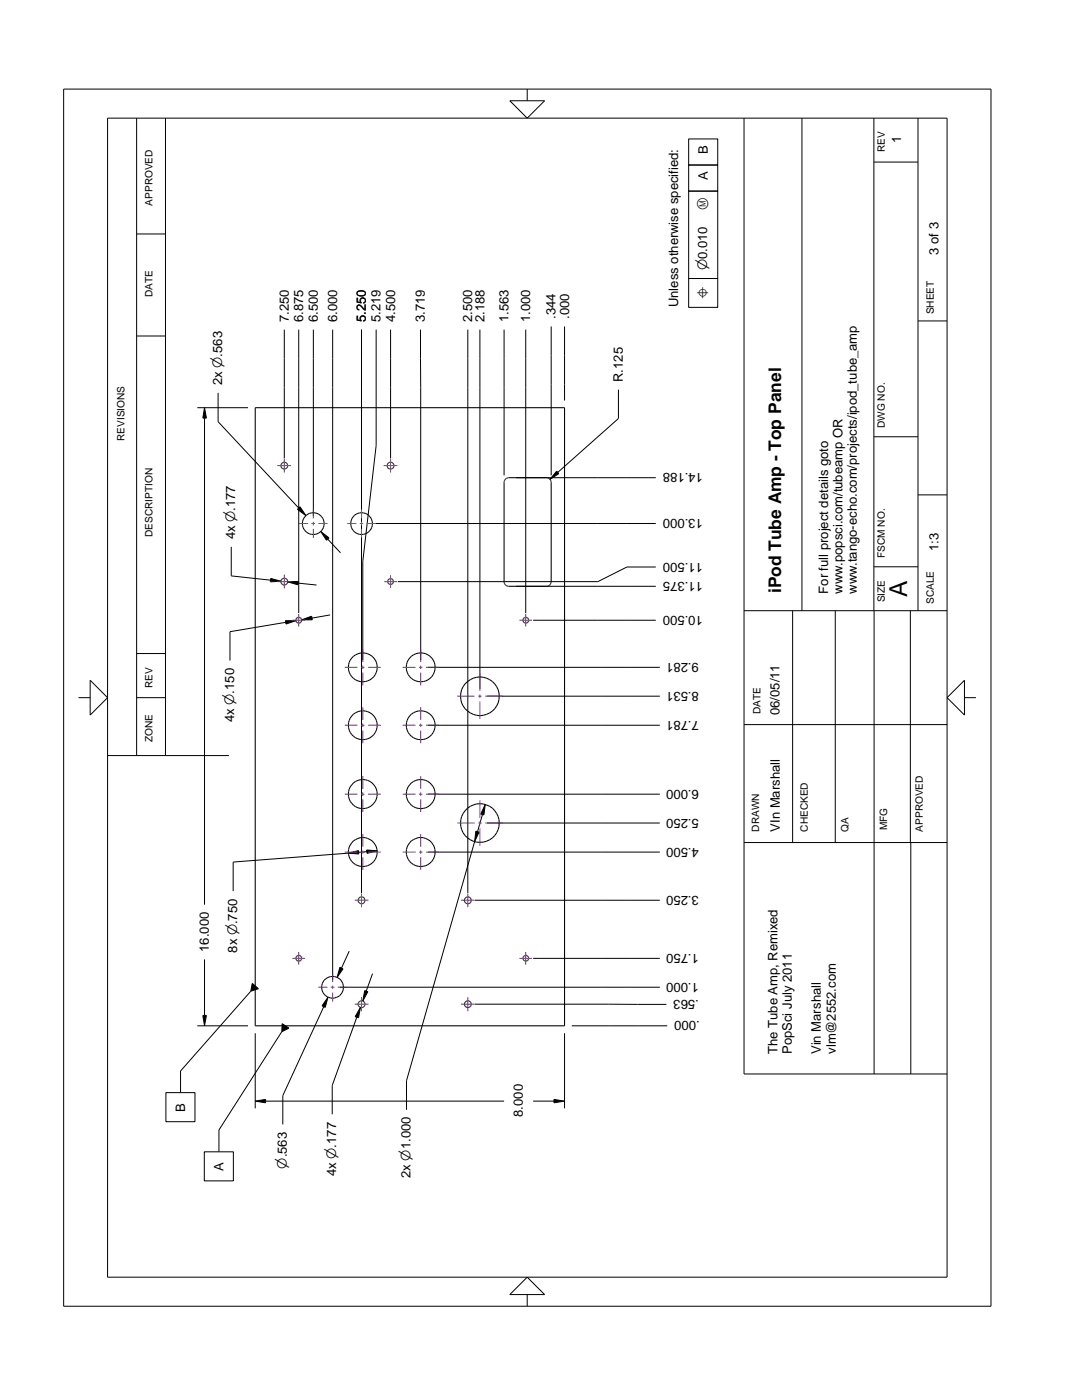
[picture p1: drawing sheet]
<svg xmlns="http://www.w3.org/2000/svg" width="216mm" height="279mm" viewBox="0 0 216 279" stroke-linecap="round" stroke-linejoin="round" font-family="sans-serif">
<g fill="none" stroke="#000" stroke-width=".21">
<path d="M50.9 81.4h61.7v123.3h-61.7zM100.7 95.8h.1M100.8 95.7l-.2 .4v20.2l.5 .6M100.8 95.7h.1M101 95.5h.1M109.5 95.5l-.3-.2h-7.8l-.6 .4M109.5 95.5h.1M109.5 95.5l.2 .2M109.6 95.5h.1M109.7 95.7h.1M109.8 95.7l.2 .4-.1 20.3-.3 .4-.3 .2-8.2-.1M109.8 95.8h.1"/>
<path d="M100.7 116.4v.1M101.1 116.9h.1M109.4 116.9h.1M109.9 116.5h.1"/>
<circle cx="56.7" cy="92.9" r=".69"/>
<circle cx="77.9" cy="92.9" r=".69"/>
<circle cx="56.7" cy="116.1" r=".68"/>
<circle cx="62.5" cy="104.5" r="2.17"/>
<circle cx="72.1" cy="104.5" r="2.16"/>
<circle cx="77.9" cy="116.1" r=".58"/>
<circle cx="59.6" cy="123.8" r=".58"/>
<circle cx="72.4" cy="133.2" r="2.88"/>
<circle cx="83.9" cy="133.2" r="2.88"/>
<circle cx="95.7" cy="138.9" r="3.9"/>
<circle cx="104.9" cy="123.8" r=".58"/>
<circle cx="72.4" cy="158.5" r="2.9"/>
<circle cx="72.4" cy="144.7" r="2.88"/>
<circle cx="83.9" cy="144.7" r="2.88"/>
<circle cx="83.9" cy="158.5" r="2.9"/>
<circle cx="72.2" cy="179.7" r=".69"/>
<circle cx="72.4" cy="170" r="2.9"/>
<circle cx="83.9" cy="170" r="2.9"/>
<circle cx="93.3" cy="179.7" r=".68"/>
<circle cx="95.8" cy="164.3" r="3.9"/>
<circle cx="59.6" cy="191.2" r=".58"/>
<circle cx="66.4" cy="197" r="2.18"/>
<circle cx="104.9" cy="191.2" r=".58"/>
<circle cx="72.1" cy="200.4" r=".69"/>
<circle cx="93.3" cy="200.4" r=".69"/>
</g>
<g fill="none" stroke="#000" stroke-width=".2">
<path d="M12.7 17.8h185v242.9h-185zM105.2 17.8v2.3M21.5 23.6h167.5v231.3h-167.5zM27.3 23.6v127.2M33 23.6v127.2M101.7 20.1h7l-3.5 3.5zM137.4 38.1h5.8v17.5h-5.8zM137.4 32.9h5.8v5.2h-5.8zM137.4 27.7h5.8v5.2h-5.8zM148.5 23.6v190.7h40.5M160 23.6v98.3M174.4 32.3h8.8"/>
<path d="M174.4 23.6v98.3M183.2 23.6v98.3M27.3 46.7h5.7M137.4 55.6h5.8v5.7h-5.8zM27.3 67.1h5.7M43.5 78.4v5.8l16.1 17.2M56.7 65.8v25.7M59.6 65.8v56.5M62.5 65.8v37.2M66.4 65.8v129.8M72.1 65.8v112.4M75.1 65.8v23.1l-2.7 23.2v19.6"/>
<path d="M77.9 65.8v25.7M83.9 65.8v65.9M93.3 65.8v112.4M95.8 65.8v71.7M100.6 65.8v29.1M104.9 65.8v56.5M110 65.2v29.7M112.6 65.2v14.7M123.4 77.8v5.7l-12.1 10.8M183.2 64.1h5.8M39.4 81.4h10.1M40.8 81.4l.4 2h-.7z"/>
<path d="M40.8 83.4v97.2M103 95.3h27.9M111.1 94l.4 .5-1.8 1.2zM174.4 87.2h8.8M183.2 98.8h5.8M46.1 109.1v5.8l7.9 .9M54 115.4l2 .6-2.1 .1zM57.4 116.1l2.1-.1-.1 .7zM59.5 116.4l3.7 .4M59.9 101.1l1.1 1.8-1.6-1.3zM64 106.1l1.7 1.3-.5 .4zM65.4 107.6l2.5 2.7"/>
<path d="M73.6 104.5h57.3M103 117h27.9M130.9 113.2h-5.8l-5.8 2.9h-39.9M174.4 113.1h8.8M15.7 139.2h2.3M18 135.8l3.5 3.4-3.5 3.5zM27.3 139.2h5.7M27.3 130.4h5.7M56.9 123.9h2.2l-2 .6zM57 124.2l-11.1 1.9v5.7M60.2 123.7l2-.7 .1 .7zM65.9 122.7l-3.7 .7"/>
<path d="M85.4 133.2h46.3M97.2 138.9h34.5M106.4 123.8h24.5M148.5 121.9h40.5M158.2 121.9v46.2M166.7 121.9v46.2M174.4 121.9v92.4M181.7 121.9v46.2M192.4 135.8v6.9l-3.4-3.5zM192.4 139.2h2.3M21.5 150.8h24.2M85.4 144.7h46.3"/>
<path d="M85.4 158.5h46.3M148.5 144.6h40.5M69.5 170.3l-23 1.7v5.8M69.5 170.3l2-.5 .1 .6zM73.2 169.6l2.1 .2-2.1 .5zM73.2 170l-1.6 .1M85.4 170.1h46.3M94.7 168l-13.6 47.7v5.8M94.8 179.7h36.9M95 165.9l.6 .2-.9 1.9zM96.3 162.6l-1 3.3M96.8 160.6l-.2 2-.7-.1z"/>
<path d="M97.2 164.3h34.5M148.5 168.1h40.5M181.7 168.1v46.2M40.8 191.5v11.1M50 197.8l-14 15.9v4.4M50.3 196.3l1.3 1-1.6 .5zM65.4 199l-.5 2-.6-.3zM67.8 197h63.9M67.8 193l.7 .3-1.2 1.8zM69.7 189.8l-1.5 3.4M72.8 197.7l.6 .2-1 1.9zM74.3 194.3l-1.2 3.5"/>
<path d="M106.4 191.3h25.3M33.1 218.1h5.8v5.8h-5.8zM39.4 204.7h10.1M40.5 202.6h.7l-.4 2.1zM50.9 206.2v15M50.9 219.8l2.1-.4v.7zM53 219.8h47.6M56.2 205.9l-12.5 19.6v4.3M56.3 204.3l1.4 .9-1.5 .7zM64.6 200.9l-8.2 17.8v5.7M71.2 203l-4.9 13.6v5.8M71.9 201l-.4 2.1-.6-.2z"/>
<path d="M94.8 200.4h38.2M106.4 219.8h4.1M110.5 219.4l2.1 .4-2.1 .3zM112.6 206.2v15M114.1 204.7h19M40.8 229.9h5.8v5.8h-5.8zM105.2 254.9l3.5 3.5h-7zM105.2 258.4v2.3"/>
</g>
<g fill="#000">
<path d="M111.1 94l-1.3 1.6 1.7-1v-.2zM64.1 106.1l1.1 1.7 .5-.5z"/>
<path d="M40.8 81.4l.4 2h-.7z" fill-rule="evenodd"/>
<path d="M54 115.4l2 .6-2 .1z" fill-rule="evenodd"/>
<path d="M57.4 116.1l2.1-.1-.1 .7z" fill-rule="evenodd"/>
<path d="M59.9 101.1l-.5 .5 1.6 1.2z" fill-rule="evenodd"/>
<path d="M57 123.9h2l-1.9 .6z" fill-rule="evenodd"/>
<path d="M60.2 123.7l2-.7 .1 .7z" fill-rule="evenodd"/>
<path d="M69.6 170.2l2-.4v.6z" fill-rule="evenodd"/>
<path d="M73.2 169.6l2.1 .2-2.1 .5z" fill-rule="evenodd"/>
<path d="M95 165.9l.6 .1-.9 1.9z" fill-rule="evenodd"/>
<path d="M96.8 160.7l-.2 1.9-.6-.1v-.2z" fill-rule="evenodd"/>
<path d="M50.3 196.3l1.3 1-1.5 .5z" fill-rule="evenodd"/>
<path d="M67.8 193l.7 .3-1.2 1.7z" fill-rule="evenodd"/>
<path d="M72.8 197.7l.6 .2-1 1.8z" fill-rule="evenodd"/>
<path d="M40.5 202.6h.7l-.4 2.1z" fill-rule="evenodd"/>
<path d="M51 219.7l2-.3v.6z" fill-rule="evenodd"/>
<path d="M56.3 204.3l1.3 .9-1.3 .7z" fill-rule="evenodd"/>
<path d="M65.4 199.1l-.5 1.9-.6-.3z" fill-rule="evenodd"/>
<path d="M71.9 201.1l-.4 2-.6-.2z" fill-rule="evenodd"/>
<path d="M110.5 219.4l2.1 .4-2.1 .3z" fill-rule="evenodd"/>
</g>
<g fill="none" stroke="#801196" stroke-width=".2">
<path d="M55.3 92.9h2.8M56.7 91.6v2.7M76.5 92.9h2.8M77.9 91.6v2.7M55.3 116.1h2.8M56.7 114.7v2.7M59.6 104.5h1.9M62.1 104.5h.8M62.5 101.6v1.9M62.5 104.1v.8M62.5 105.5v1.9M63.5 104.5h1.9"/>
<path d="M69.3 104.5h1.8M71.8 104.5h.7M72.1 101.6v1.9M72.1 104.1v.8M72.1 105.5v1.9M73.2 104.5h1.8M76.7 116.1h2.5M77.9 114.8v2.5M58.3 123.8h2.6M59.6 122.5v2.6M68.8 133.2h2.5M72.1 133.2h.6"/>
<path d="M72.4 129.6v2.5M72.4 132.8v.7M72.4 134.2v2.6M73.4 133.2h2.6M80.3 133.2h2.6M83.6 133.2h.7M83.9 129.6v2.5M83.9 132.8v.7M83.9 134.2v2.6M85 133.2h2.5M91.2 138.9h3.5M95.4 138.9h.7"/>
<path d="M95.8 134.4v3.5M95.8 138.6v.7M95.8 140v3.5M96.8 138.9h3.5M103.6 123.8h2.6M104.9 122.5v2.6M68.8 158.5h2.5M68.8 144.7h2.5M72.1 158.5h.6M72.1 144.7h.6M72.4 141.1v2.6M72.4 144.4v.7"/>
<path d="M72.4 145.8v2.5M72.4 154.9v2.5M72.4 158.1v.7M72.4 159.5v2.6M73.4 158.5h2.6M73.4 144.7h2.6M80.3 158.5h2.6M80.3 144.7h2.6M83.6 158.5h.7M83.6 144.7h.7M83.9 141.1v2.6M83.9 144.4v.7"/>
<path d="M83.9 145.8v2.5M83.9 154.9v2.5M83.9 158.1v.7M83.9 159.5v2.6M85 158.5h2.5M85 144.7h2.5M95.8 159.7v3.5M68.8 170.1h2.5M70.8 179.7h2.7M72.1 170.1h.6M72.1 178.3v2.8M72.4 166.5v2.5"/>
<path d="M72.4 169.7v.7M72.4 171.1v2.5M73.4 170.1h2.6M80.3 170.1h2.6M83.6 170.1h.7M83.9 166.5v2.5M83.9 169.7v.7M83.9 171.1v2.5M85 170.1h2.5M91.2 164.3h3.5M92 179.7h2.7M93.3 178.3v2.8"/>
<path d="M95.4 164.3h.7M95.8 163.9v.7M95.8 165.3v3.5M96.8 164.3h3.5M58.3 191.3h2.6M59.6 190v2.5M63.5 197h1.8M66 197h.7M66.4 194.2v1.8M66.4 196.7v.7M66.4 198.1v1.8M67.4 197h1.8"/>
<path d="M72.1 199v2.8M93.3 199v2.8M103.6 191.3h2.6M104.9 190v2.5M70.8 200.4h2.7M92 200.4h2.7"/>
</g>
<text font-size="4.9" x="181" y="119.1" transform="rotate(-90 181 119.1)">A</text>
<text font-size="3.5" x="155.9" y="118.4" transform="rotate(-90 155.9 118.4)">iPod Tube Amp - Top Panel</text>
<g font-size="2.6">
<text x="179.8" y="28.4" transform="rotate(-90 179.8 28.4)">1</text>
<text x="141.2" y="35.9" transform="rotate(-90 141.2 35.9)">A</text>
<text x="141.2" y="30.6" transform="rotate(-90 141.2 30.6)">B</text>
<text x="141.1" y="53.9" transform="rotate(-90 141.1 53.9)">n0.010</text>
<text x="187.2" y="50.8" transform="rotate(-90 187.2 50.8)">3 of 3</text>
<text x="57.6" y="64.3" transform="rotate(-90 57.6 64.3)">7.250</text>
<text x="60.5" y="64.3" transform="rotate(-90 60.5 64.3)">6.875</text>
<text x="63.4" y="64.3" transform="rotate(-90 63.4 64.3)">6.500</text>
<text x="67.3" y="64.3" transform="rotate(-90 67.3 64.3)">6.000</text>
<text x="73" y="64.3" transform="rotate(-90 73 64.3)">5.250</text>
<text x="75.9" y="64.3" transform="rotate(-90 75.9 64.3)">5.219</text>
<text x="78.8" y="64.3" transform="rotate(-90 78.8 64.3)">4.500</text>
<text x="84.8" y="64.3" transform="rotate(-90 84.8 64.3)">3.719</text>
<text x="94.2" y="64.3" transform="rotate(-90 94.2 64.3)">2.500</text>
<text x="96.6" y="64.3" transform="rotate(-90 96.6 64.3)">2.188</text>
<text x="101.5" y="64.3" transform="rotate(-90 101.5 64.3)">1.563</text>
<text x="105.8" y="64.3" transform="rotate(-90 105.8 64.3)">1.000</text>
<text x="110.9" y="63.6" transform="rotate(-90 110.9 63.6)">.344</text>
<text x="113.5" y="63.6" transform="rotate(-90 113.5 63.6)">.000</text>
<text x="135.3" y="61.3" transform="rotate(-90 135.3 61.3)">Unless otherwise specified:</text>
<text x="44.3" y="76.9" transform="rotate(-90 44.3 76.9)">2x n.563</text>
<text x="124.3" y="76.2" transform="rotate(-90 124.3 76.2)">R.125</text>
<text x="140.3" y="94.4" transform="rotate(-180 140.3 94.4)">14.188</text>
<text x="46.9" y="107.7" transform="rotate(-90 46.9 107.7)">4x n.177</text>
<text x="140.3" y="103.6" transform="rotate(-180 140.3 103.6)">13.000</text>
<text x="140.3" y="112.3" transform="rotate(-180 140.3 112.3)">11.500</text>
<text x="187.2" y="110" transform="rotate(-90 187.2 110)">1:3</text>
<text x="140.3" y="116.1" transform="rotate(-180 140.3 116.1)">11.375</text>
<text x="165.2" y="118.4" transform="rotate(-90 165.2 118.4)">For full project details goto</text>
<text x="168.1" y="118.4" transform="rotate(-90 168.1 118.4)">www.popsci.com/tubeamp OR</text>
<text x="171" y="118.4" transform="rotate(-90 171 118.4)">www.tango-echo.com/projects/ipod_tube_amp</text>
<text x="140.3" y="122.9" transform="rotate(-180 140.3 122.9)">10.500</text>
<text x="139.4" y="132.3" transform="rotate(-180 139.4 132.3)">9.281</text>
<text x="139.4" y="138" transform="rotate(-180 139.4 138)">8.531</text>
<text x="139.4" y="143.8" transform="rotate(-180 139.4 143.8)">7.781</text>
<text x="155.5" y="142.7" transform="rotate(-90 155.5 142.7)">06/05/11</text>
<text x="46.7" y="144.1" transform="rotate(-90 46.7 144.1)">4x n.150</text>
<text x="139.4" y="157.6" transform="rotate(-180 139.4 157.6)">6.000</text>
<text x="139.4" y="163.4" transform="rotate(-180 139.4 163.4)">5.250</text>
<text x="155.6" y="165.9" transform="rotate(-90 155.6 165.9)">VIn Marshall</text>
<text x="139.4" y="169.2" transform="rotate(-180 139.4 169.2)">4.500</text>
<text x="139.4" y="178.8" transform="rotate(-180 139.4 178.8)">3.250</text>
<text x="41.7" y="189.9" transform="rotate(-90 41.7 189.9)">16.000</text>
<text x="47.3" y="190.2" transform="rotate(-90 47.3 190.2)">8x n.750</text>
<text x="139.4" y="190.4" transform="rotate(-180 139.4 190.4)">1.750</text>
<text x="139.4" y="196.1" transform="rotate(-180 139.4 196.1)">1.000</text>
<text x="139.4" y="199.6" transform="rotate(-180 139.4 199.6)">.563</text>
<text x="139.6" y="203.8" transform="rotate(-180 139.6 203.8)">.000</text>
<text x="155.1" y="210.4" transform="rotate(-90 155.1 210.4)">The Tube Amp, Remixed</text>
<text x="158" y="210.4" transform="rotate(-90 158 210.4)">PopSci July 2011</text>
<text x="163.8" y="210.4" transform="rotate(-90 163.8 210.4)">Vin Marshall</text>
<text x="166.8" y="210.4" transform="rotate(-90 166.8 210.4)">vlm@2552.com</text>
<text x="36.9" y="221.8" transform="rotate(-90 36.9 221.8)">B</text>
<text x="104.4" y="222.9" transform="rotate(-90 104.4 222.9)">8.000</text>
<text x="44.6" y="233.6" transform="rotate(-90 44.6 233.6)">A</text>
<text x="57.2" y="233.2" transform="rotate(-90 57.2 233.2)">n.563</text>
<text x="67.1" y="234.7" transform="rotate(-90 67.1 234.7)">4x n.177</text>
<text x="81.9" y="235.1" transform="rotate(-90 81.9 235.1)">2x n1.000</text>
</g>
<g font-size="2">
<text x="176.5" y="30.4" transform="rotate(-90 176.5 30.4)">REV</text>
<text x="30.4" y="41" transform="rotate(-90 30.4 41)">APPROVED</text>
<text x="141" y="41.8" transform="rotate(-90 141 41.8)">m</text>
<text x="30.4" y="59.4" transform="rotate(-90 30.4 59.4)">DATE</text>
<text x="141" y="59.7" transform="rotate(-90 141 59.7)">j</text>
<text x="186.3" y="62.7" transform="rotate(-90 186.3 62.7)">SHEET</text>
<text x="24.8" y="88" transform="rotate(-90 24.8 88)">REVISIONS</text>
<text x="176.5" y="85.4" transform="rotate(-90 176.5 85.4)">DWG NO.</text>
<text x="30.4" y="107.1" transform="rotate(-90 30.4 107.1)">DESCRIPTION</text>
<text x="176.5" y="111.4" transform="rotate(-90 176.5 111.4)">FSCM NO.</text>
<text x="176.5" y="120.2" transform="rotate(-90 176.5 120.2)">SIZE</text>
<text x="186.3" y="120.6" transform="rotate(-90 186.3 120.6)">SCALE</text>
<text x="30.4" y="137.3" transform="rotate(-90 30.4 137.3)">REV</text>
<text x="151.7" y="142.5" transform="rotate(-90 151.7 142.5)">DATE</text>
<text x="30.4" y="148.2" transform="rotate(-90 30.4 148.2)">ZONE</text>
<text x="151.5" y="165.9" transform="rotate(-90 151.5 165.9)">DRAWN</text>
<text x="161.2" y="165.9" transform="rotate(-90 161.2 165.9)">CHECKED</text>
<text x="169.3" y="165.9" transform="rotate(-90 169.3 165.9)">QA</text>
<text x="177" y="165.7" transform="rotate(-90 177 165.7)">MFG</text>
<text x="184.1" y="165.9" transform="rotate(-90 184.1 165.9)">APPROVED</text>
</g>
</svg>
